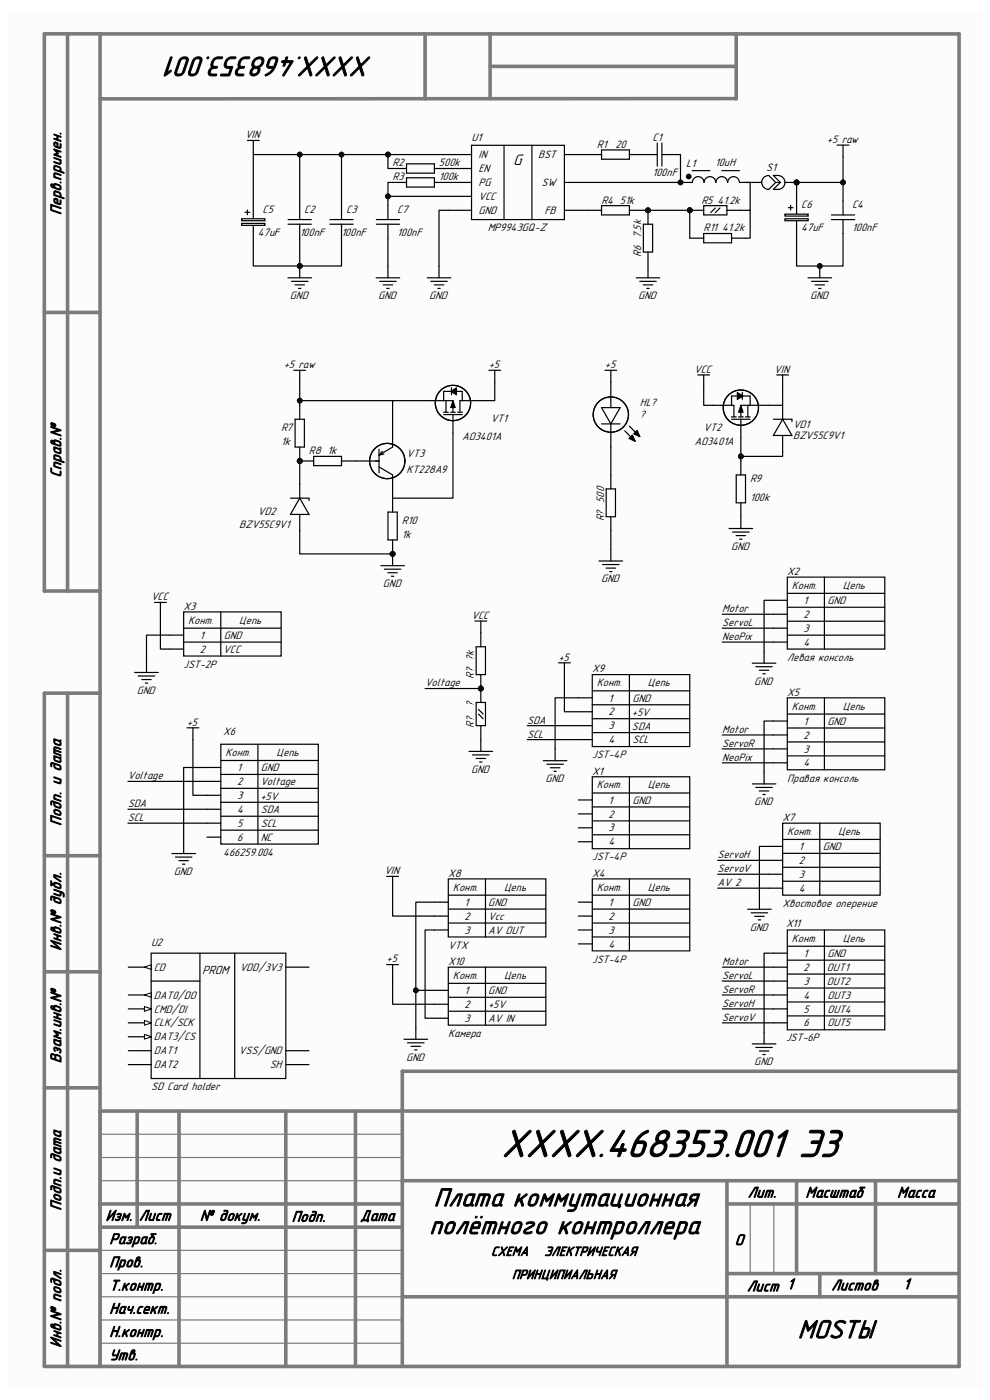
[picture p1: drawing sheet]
<svg xmlns="http://www.w3.org/2000/svg" width="210mm" height="297mm" viewBox="0 0 210 297" stroke-linecap="round" stroke-linejoin="round" font-family="sans-serif">
<path d="M1.5 2.3h206.9v292.5h-206.9z" fill-rule="evenodd" fill="#fcfcfc"/>
<g fill="none" stroke="#7b7b7b" stroke-width=".76">
<path d="M14.3 7.2v118.2M21.2 7.2v282.7M90.2 7.2v13.8M104 7.2v13.7M104 14.1h52.2M156.2 7.2v13.8M156.1 20.9l-134.9 .1M9.4 66.3h11.8M21.2 125.4h-11.8v-118.2h194.1v282.7h-194.1v-142.8h11.8M14.3 147.1v142.8M9.4 181.5h11.8M9.4 206.2h11.8"/>
<path d="M9.4 230.8h11.8M21.2 235.7h182.3M29.1 235.7v24.6M38 235.7v54.2M60.6 235.7v54.2M75.4 235.7v54.2M203.4 227.3h-118.1v62M21.2 255.4h64.1M85.3 250.5h118.2M154.2 250.5v39.4M154.2 255.4h49.3M169 250.5v19.7"/>
<path d="M185.7 250.5v19.7M9.4 265.3h11.8M21.2 260.3h64.1M85.3 275.1h118.2M154.2 270.2h49.3M173.9 270.2v4.9"/>
</g>
<path d="M21.2 250.5h64.1M21.2 240.6h64.1M21.2 245.6h64.1M159.2 255.4v14.8M164.2 255.4v14.8M21.2 270.2h64.1M21.2 275.1h64.1M21.2 265.3h64.1M21.2 285h64.1M21.2 280h64.1" fill="none" stroke="#7b7b7b" stroke-width=".25"/>
<g fill="none" stroke="#000" stroke-width=".25">
<path d="M95.1 35.8h4.9M95.1 32.8h4.9M95.1 38.7h4.9M100 30.8h19.7v15.8h-19.7zM106.9 30.8v15.8M112.8 30.8v15.8M119.7 32.8h7.9M119.7 38.7h5M127.6 31.8h5.9v2h-5.9zM133.5 32.8h5.9M139.4 30.3v5M140.4 32.8h3"/>
<path d="M140.4 30.3v5M95.1 44.6h4.9M95.1 41.7h4.9M119.7 44.6h7.9M127.6 43.6h5.9v2h-5.9zM133.5 44.6h3M166.5 46.4h4.9v.4h-4.9zM166.5 45.4h4.9v.4h-4.9zM167.2 44.1h1M167.7 43.6v1M169 41.7v3.7M169 46.8v3.7"/>
<path d="M176.4 45.6h4.9M176.4 46.6h4.9M178.8 42.7v2.9M178.8 46.6v2.9M32.8 127.8h2.5M34 127.8v2.5M28.6 142.7h5M29.3 143.4h3.5M30.1 144.2h2M30.8 144.9h.5M31.1 140.2v2.5"/>
</g>
<circle cx="137.5" cy="44.6" r=".5" fill="#0e0e0e"/>
<circle cx="137.5" cy="44.6" r=".5" fill="none" stroke="#0e0e0e" stroke-width=".21"/>
<path d="M137.5 44.6v3M137.5 53.5v2.9" fill="none" stroke="#000" stroke-width=".25"/>
<circle cx="137.5" cy="44.6" r=".5" fill="#0e0e0e"/>
<circle cx="137.5" cy="44.6" r=".5" fill="none" stroke="#0e0e0e" stroke-width=".21"/>
<path d="M135 58.9h5M135.7 59.7h3.5M136.5 47.6h1.9v5.9h-1.9zM137.5 56.4v2.5M171.4 58.9h5M172.2 59.7h3.5M173.9 56.4v2.5M136.5 60.4h2M137.2 61.2h.5M172.9 60.4h2M173.7 61.2h.5" fill="none" stroke="#000" stroke-width=".25"/>
<circle cx="173.9" cy="56.4" r=".5" fill="#0e0e0e"/>
<circle cx="173.9" cy="56.4" r=".5" fill="none" stroke="#0e0e0e" stroke-width=".21"/>
<g fill="none" stroke="#000" stroke-width=".25">
<path d="M83.3 35.7h2.9M83.3 38.7h2.9M86.2 34.8h5.9v1.9h-5.9zM86.2 37.7h5.9v2h-5.9zM92.1 35.8h3M92.1 38.7h3M177.6 30.8h2.5M178.8 30.8v2.5M51.3 47.4h4.9v.4h-4.9zM51.3 46.4h4.9v.4h-4.9zM52 45h1M52.5 44.6v1"/>
<path d="M53.7 42.6v3.7M53.7 47.8v3.7M61.1 58.9h5M61.1 46.6h4.9M61.1 47.6h4.9M61.8 59.7h3.5M63.6 43.6v3M63.6 47.6v2.9M63.6 56.4v2.5M70 46.6h4.9M70 47.6h4.9M72.4 43.6v3"/>
<path d="M72.4 47.6v2.9M79.8 58.9h5M79.8 46.6h5M79.8 47.6h5M80.5 59.7h3.6M82.3 43.6v3M82.3 47.6v2.9M82.3 56.4v2.5M90.6 58.9h5M91.4 59.7h3.5M93.1 56.4v2.5M62.6 60.4h2"/>
<path d="M63.3 61.2h.5M81.3 60.4h2M82 61.2h.5M92.1 60.4h2M92.9 61.2h.5"/>
</g>
<circle cx="63.6" cy="56.4" r=".5" fill="#0e0e0e"/>
<circle cx="63.6" cy="56.4" r=".5" fill="none" stroke="#0e0e0e" stroke-width=".21"/>
<g fill="none" stroke="#000" stroke-width=".25">
<path d="M52.5 29.8h2.5M53.7 29.8v2.5M148 79.5h2.5M149.3 79.5v2.5M164.8 79.5h2.5M166 79.5v2.5M157.2 97.8v3M154.7 112.1h5M155.4 112.9h3.5M156.2 113.6h2M156.2 100.8h1.9v5.9h-1.9zM156.9 114.4h.5"/>
<path d="M157.2 106.7v5.4"/>
</g>
<circle cx="169" cy="38.7" r=".5" fill="#0e0e0e"/>
<circle cx="169" cy="38.7" r=".5" fill="none" stroke="#0e0e0e" stroke-width=".21"/>
<path d="M159.1 38.7h2.5M163.1 37.2a1.48 1.48 0 0 0-1.5 1.5 1.48 1.48 0 0 0 1.4 1.5M163.1 37.2l1.4 1.5M164.5 38.7l-1.4 1.5M164.5 38.7h1M165 37.2h-.9l1.4 1.5M165.1 37.2a1.48 1.48 0 0 1 1.4 1.5 1.48 1.48 0 0 1-1.4 1.5M165.5 38.7l-1.4 1.5h.9M166.5 38.7h2.5" fill="none" stroke="#000" stroke-width=".25"/>
<circle cx="169" cy="38.7" r=".5" fill="#0e0e0e"/>
<circle cx="169" cy="38.7" r=".5" fill="none" stroke="#0e0e0e" stroke-width=".21"/>
<g fill="none" stroke="#000" stroke-width=".25">
<path d="M144.4 38.7h2.5a1.23 1.23 0 0 1 1.2-1.2 1.23 1.23 0 0 1 1.2 1.2M146.9 36.2h3.7M149.4 38.7a1.23 1.23 0 0 1 1.2-1.2 1.23 1.23 0 0 1 1.2 1.2M151.9 38.7a1.23 1.23 0 0 1 1.2-1.2 1.23 1.23 0 0 1 1.2 1.2M153.1 36.2h3.8M156.8 38.6a1.23 1.23 0 0 0-1.2-1.1 1.23 1.23 0 0 0-1.2 1.2M156.9 38.7h2.2M75.4 97.8h5M80.4 99.1l2.9 1.7v4.9M80.4 95.3v5M81.1 95.8l-.7 .8M81.4 96.3l-1 .3"/>
<path d="M83.3 89.9v4.9l-2.9 1.8M151.3 86h4.4v2.4M155.2 88.4h1M155.2 88.9h3.9M155.2 86v-2h3.9v2M156.7 88.4h1M157.2 88.9v4M157.5 83.2v1.5M158.1 88.4h1M158.6 86v2.4M163.1 86h-5.9v2.4M164.1 88.9h3.9v.5"/>
<path d="M166 86v2.9M166 92.4v3.4M166 88.9l2 3.5h-3.9zM61.6 105.7h4v.5M63.6 102.7v3M63.6 109.1v3.5M63.6 105.7l2 3.4h-4zM36 134.7h3M36 137.7h3M39 129.8h20.6v9.4h-20.6zM39 133.3h20.6M39 136.2h20.6"/>
<path d="M46.8 129.8v9.4"/>
<circle cx="82.2" cy="97.8" r="3.7"/>
<circle cx="157.2" cy="86.5" r="3.7"/>
</g>
<g fill="#000">
<path d="M157.2 86l.5 1.5h-1zM156.4 83.3l1.3 .7-1.3 .8z"/>
<circle cx="146.1" cy="37.5" r=".5"/>
</g>
<g fill="none" stroke="#000" stroke-width=".21">
<path d="M156.4 83.3l1.3 .7-1.3 .8zM157.2 86l.5 1.5h-1z"/>
<circle cx="146.1" cy="37.5" r=".5"/>
</g>
<circle cx="63.6" cy="97.8" r=".5" fill="#0e0e0e"/>
<circle cx="63.6" cy="97.8" r=".5" fill="none" stroke="#0e0e0e" stroke-width=".21"/>
<path d="M63.6 94.8v3" fill="none" stroke="#000" stroke-width=".25"/>
<circle cx="63.6" cy="97.8" r=".5" fill="#0e0e0e"/>
<circle cx="63.6" cy="97.8" r=".5" fill="none" stroke="#0e0e0e" stroke-width=".21"/>
<path d="M62.6 88.9h2v5.9h-2zM63.6 86v2.9" fill="none" stroke="#000" stroke-width=".25"/>
<circle cx="83.3" cy="117.5" r=".5" fill="#0e0e0e"/>
<circle cx="83.3" cy="117.5" r=".5" fill="none" stroke="#0e0e0e" stroke-width=".21"/>
<path d="M83.3 114.5v3" fill="none" stroke="#000" stroke-width=".25"/>
<circle cx="83.3" cy="117.5" r=".5" fill="#0e0e0e"/>
<circle cx="83.3" cy="117.5" r=".5" fill="none" stroke="#0e0e0e" stroke-width=".21"/>
<path d="M82.3 108.6h2v5.9h-2zM83.3 105.7v2.9" fill="none" stroke="#000" stroke-width=".25"/>
<circle cx="63.6" cy="97.8" r=".5" fill="#0e0e0e"/>
<circle cx="63.6" cy="97.8" r=".5" fill="none" stroke="#0e0e0e" stroke-width=".21"/>
<path d="M63.6 97.8h2.9" fill="none" stroke="#000" stroke-width=".25"/>
<circle cx="63.6" cy="97.8" r=".5" fill="#0e0e0e"/>
<circle cx="63.6" cy="97.8" r=".5" fill="none" stroke="#0e0e0e" stroke-width=".21"/>
<path d="M66.5 96.8h5.9v2h-5.9zM72.4 97.8h3M83.3 117.5v2.5M80.8 120h5M81.5 120.8h3.5M82.3 121.5h2M83 122.3h.5" fill="none" stroke="#000" stroke-width=".25"/>
<circle cx="83.3" cy="117.5" r=".5" fill="#0e0e0e"/>
<circle cx="83.3" cy="117.5" r=".5" fill="none" stroke="#0e0e0e" stroke-width=".21"/>
<g fill="none" stroke="#000" stroke-width=".25">
<path d="M62.3 78.6h2.5M63.6 78.6v2.5M103.7 78.6h2.5M105 78.6v2.5M122.7 169.7h2.9M122.7 172.7h2.9M122.7 175.6h2.9M122.7 178.6h2.9M125.6 168.2h20.7M125.6 171.2h20.7M125.6 164.8h20.7v15.3h-20.7zM125.6 174.1h20.7"/>
<path d="M125.6 177.1h20.7M133.5 164.8v15.3M163.1 179.6h2.9M166 174.6h20.7v15.3h-20.7zM166 178.1h20.7M173.9 174.6v15.3M92.1 191.4h3M92.1 194.3h3M92.1 197.3h3M95.1 186.5h20.7v12.3h-20.7zM95.1 189.9h20.7M95.1 192.9h20.7"/>
<path d="M95.1 195.8h20.7M103 186.5v12.3M122.7 191.4h2.9M122.7 194.3h2.9M122.7 197.3h2.9M125.6 186.5h20.7v15.2h-20.7zM125.6 189.9h20.7M125.6 192.9h20.7M125.6 195.8h20.7M125.6 198.8h20.7M133.5 186.5v15.2M163.1 182.5h2.9"/>
<path d="M163.1 185.5h2.9M163.1 188.4h2.9M166 181h20.7M166 184h20.7M166 187h20.7M27.2 211.1h4.9M92.1 210.1h3M92.1 213.1h3M92.1 216h3M95.1 205.2h20.7v12.3h-20.7zM95.1 208.6h20.7M95.1 211.6h20.7"/>
<path d="M95.1 214.5h20.7M103 205.2v12.3M122.7 200.2h2.9"/>
</g>
<path d="M30.6 211.1l1.5-.5v1z" fill="#fbfbfb"/>
<path d="M30.6 211.1l1.5-.5v1z" fill="none" stroke="#000" stroke-width=".21"/>
<path d="M27.2 217h4.9M60.6 222.9h5" fill="none" stroke="#000" stroke-width=".25"/>
<path d="M30.6 216.5l1.5 .5-1.5 .5z" fill="#fbfbfb"/>
<path d="M30.6 216.5l1.5 .5-1.5 .5z" fill="none" stroke="#000" stroke-width=".21"/>
<path d="M27.2 214h4.9M60.6 205.2h5" fill="none" stroke="#000" stroke-width=".25"/>
<path d="M30.6 213.5l1.5 .5-1.5 .5z" fill="#fbfbfb"/>
<path d="M30.6 213.5l1.5 .5-1.5 .5z" fill="none" stroke="#000" stroke-width=".21"/>
<path d="M27.2 220h4.9" fill="none" stroke="#000" stroke-width=".25"/>
<path d="M30.6 219.5l1.5 .5-1.5 .5z" fill="#fbfbfb"/>
<path d="M30.6 219.5l1.5 .5-1.5 .5z" fill="none" stroke="#000" stroke-width=".21"/>
<path d="M27.2 205.2h4.9M27.2 225.9h4.9M27.2 222.9h4.9M60.6 225.9h5" fill="none" stroke="#000" stroke-width=".25"/>
<path d="M30.6 205.2l1.5-.5v1z" fill="#fbfbfb"/>
<path d="M30.6 205.2l1.5-.5v1z" fill="none" stroke="#000" stroke-width=".21"/>
<g fill="none" stroke="#000" stroke-width=".25">
<path d="M164.1 127.4h2.9M164.1 130.3h2.9M164.1 133.3h2.9M164.1 136.2h2.9M167 122.4h20.7v15.3h-20.7zM167 125.9h20.7M167 128.8h20.7M167 131.8h20.7M167 134.7h20.7M174.9 122.4v15.3M46.8 157.9h20.7v21.2h-20.7zM54.7 157.9v21.2"/>
<path d="M122.7 148h2.9M122.7 151h2.9M122.7 154h2.9M122.7 156.9h2.9M125.6 143.1h20.7v15.3h-20.7zM125.6 146.6h20.7M125.6 149.5h20.7M125.6 152.5h20.7M125.6 155.4h20.7M133.5 143.1v15.3M164.1 153h2.9M164.1 155.9h2.9"/>
<path d="M164.1 158.9h2.9M167 148h20.7v15.3h-20.7zM167 151.5h20.7M167 154.4h20.7M167 157.4h20.7M174.9 148v15.3M43.9 162.8h2.9M43.9 165.8h2.9M43.9 168.7h2.9M43.9 171.7h2.9M43.9 174.6h2.9M43.9 177.6h2.9"/>
<path d="M46.8 161.3h20.7M46.8 164.3h20.7M46.8 167.2h20.7M46.8 170.2h20.7M46.8 173.2h20.7M46.8 176.1h20.7M164.1 161.8h2.9M167 160.4h20.7M167 197.3h20.7v21.2h-20.7zM174.9 197.3v21.2M32.1 202.2h28.5v26.6h-28.5zM32.1 208.1h10.3"/>
<path d="M42.4 202.2v26.6M49.8 202.2v26.6M164.1 208.1h2.9M164.1 202.2h2.9M164.1 205.2h2.9M164.1 211.1h2.9M164.1 214h2.9M164.1 217h2.9M167 200.7h20.7M167 203.7h20.7M167 206.7h20.7M167 209.6h20.7"/>
<path d="M167 212.6h20.7M167 215.5h20.7"/>
</g>
<circle cx="146.3" cy="44.6" r=".5" fill="#0e0e0e"/>
<circle cx="146.3" cy="44.6" r=".5" fill="none" stroke="#0e0e0e" stroke-width=".21"/>
<path d="M146.3 44.6h3M149.3 43.6h4.9v2h-4.9zM154.2 44.6h3" fill="none" stroke="#000" stroke-width=".25"/>
<circle cx="146.3" cy="44.6" r=".5" fill="#0e0e0e"/>
<circle cx="146.3" cy="44.6" r=".5" fill="none" stroke="#0e0e0e" stroke-width=".21"/>
<g fill="none" stroke="#000" stroke-width=".25">
<path d="M146.3 50.5h3M149.3 49.5h5.9v2h-5.9zM151.7 44.1l-.9 1M152.7 44.1l-1 1M155.2 50.5h2.9M128.3 78.6h2.5M129.6 78.6v7.9M90.2 85h5.9v2.5M94.1 88h4M94.1 87.5h1M94.1 85v-2h4v2M94.6 85v2.5"/>
<path d="M95.6 87.5h1M95.8 82.2v1.5M96.1 88v3.9M97.1 87.5h1M102 85h-4.4v2.5M127.6 86.5h4l-2 3.4zM127.6 89.9h4M129.6 89.9v4.9M132.5 91.4l2 2M133.5 90.4l2 2M134.1 92.3l.7 1.3-1.4-.6zM134.4 92l.7-.7 .7 1.4z"/>
<path d="M127.1 119h5M127.8 119.8h3.5M128.6 103.7h2v5.9h-2zM129.6 100.8v2.9M129.6 109.6v3M129.6 116.5v2.5M128.6 120.5h2M129.3 121.3h.5M162.1 138.2v2.5M39.7 154.4h2.5M40.9 154.4v2.5M159.6 140.7h5"/>
<path d="M160.3 141.4h3.5M161.1 142.2h2M161.8 142.9h.5M39 178.6v2.5M159.6 166.3h5M160.3 167.1h3.5M161.1 167.8h2M161.8 168.6h.5M162.1 163.8v2.5M36.5 181.1h5M37.2 181.8h3.5M38 182.6h2"/>
<path d="M38.7 183.3h.5M82 185.9h2.5M83.3 185.9v2.5M158.6 192.9h5M159.4 193.7h3.5M160.1 194.4h2M160.9 195.2h.5M161.1 190.4v2.5M82 204.6h2.5M83.3 204.6v2.5M88.2 218v2.5M162.1 219v2.5"/>
<path d="M85.7 220.5h5M86.5 221.2h3.5M87.2 222h2M88 222.7h.5M159.6 221.5h5M160.3 222.2h3.5M161.1 223h2M161.8 223.7h.5"/>
<circle cx="96.1" cy="85.5" r="3.7"/>
<circle cx="129.6" cy="88" r="3.7"/>
</g>
<path d="M95.6 83l1.2-.7v1.5zM96.1 85l.5 1.5h-1zM134.1 92.3l.7 1.3-1.4-.6zM134.4 92l.7-.7 .7 1.4z" fill="#000"/>
<path d="M95.6 83l1.2-.7v1.5zM96.1 85l.5 1.5h-1z" fill="none" stroke="#000" stroke-width=".21"/>
<circle cx="102" cy="146.1" r=".5" fill="#0e0e0e"/>
<circle cx="102" cy="146.1" r=".5" fill="none" stroke="#0e0e0e" stroke-width=".21"/>
<path d="M101 149h2v5h-2zM102 146.1v2.9" fill="none" stroke="#000" stroke-width=".25"/>
<circle cx="102" cy="146.1" r=".5" fill="#0e0e0e"/>
<circle cx="102" cy="146.1" r=".5" fill="none" stroke="#0e0e0e" stroke-width=".21"/>
<g fill="none" stroke="#000" stroke-width=".25">
<path d="M100.7 131.8h2.6M102 131.8v2.4M99.5 159.4h5M101.5 151.5l1 1M101.5 150.5l1 1M102 154v5.4M117.8 158.9v2.5M118.5 140.6h2.5M119.7 140.6v2.5M100.3 160.2h3.4M101 160.9h2M101.7 161.7h.6"/>
<path d="M115.3 161.4h5M116 162.1h3.5M116.8 162.9h2M117.5 163.6h.5"/>
</g>
<circle cx="102" cy="146.1" r=".5" fill="#0e0e0e"/>
<circle cx="102" cy="146.1" r=".5" fill="none" stroke="#0e0e0e" stroke-width=".21"/>
<path d="M102 143.1v3" fill="none" stroke="#000" stroke-width=".25"/>
<circle cx="102" cy="146.1" r=".5" fill="#0e0e0e"/>
<circle cx="102" cy="146.1" r=".5" fill="none" stroke="#0e0e0e" stroke-width=".21"/>
<path d="M143.4 32.8h1v5.9M101 137.2h2v5.9h-2zM102 134.2v3" fill="none" stroke="#000" stroke-width=".25"/>
<circle cx="144.4" cy="38.7" r=".5" fill="#0e0e0e"/>
<circle cx="144.4" cy="38.7" r=".5" fill="none" stroke="#0e0e0e" stroke-width=".21"/>
<path d="M82.3 41.7v1.9M95.1 44.6h-2v11.8" fill="none" stroke="#000" stroke-width=".25"/>
<circle cx="82.3" cy="41.7" r=".5" fill="#0e0e0e"/>
<circle cx="82.3" cy="41.7" r=".5" fill="none" stroke="#0e0e0e" stroke-width=".21"/>
<path d="M83.3 38.7h-1v3h12.8M82.3 50.5v5.9" fill="none" stroke="#000" stroke-width=".25"/>
<circle cx="82.3" cy="41.7" r=".5" fill="#0e0e0e"/>
<circle cx="82.3" cy="41.7" r=".5" fill="none" stroke="#0e0e0e" stroke-width=".21"/>
<path d="M72.4 50.5v5.9h-8.8" fill="none" stroke="#000" stroke-width=".25"/>
<circle cx="63.6" cy="56.4" r=".5" fill="#0e0e0e"/>
<circle cx="63.6" cy="56.4" r=".5" fill="none" stroke="#0e0e0e" stroke-width=".21"/>
<path d="M82.3 32.8v2.9h1" fill="none" stroke="#000" stroke-width=".25"/>
<circle cx="82.3" cy="32.8" r=".5" fill="#0e0e0e"/>
<circle cx="82.3" cy="32.8" r=".5" fill="none" stroke="#0e0e0e" stroke-width=".21"/>
<path d="M178.8 49.5v6.9h-9.8v-5.9" fill="none" stroke="#000" stroke-width=".25"/>
<circle cx="173.9" cy="56.4" r=".5" fill="#0e0e0e"/>
<circle cx="173.9" cy="56.4" r=".5" fill="none" stroke="#0e0e0e" stroke-width=".21"/>
<path d="M157.2 92.9v3.9" fill="none" stroke="#000" stroke-width=".25"/>
<circle cx="157.2" cy="96.8" r=".5" fill="#0e0e0e"/>
<circle cx="157.2" cy="96.8" r=".5" fill="none" stroke="#0e0e0e" stroke-width=".21"/>
<path d="M166 82v4h-2.9M166 95.8v1h-8.8" fill="none" stroke="#000" stroke-width=".25"/>
<circle cx="157.2" cy="96.8" r=".5" fill="#0e0e0e"/>
<circle cx="157.2" cy="96.8" r=".5" fill="none" stroke="#0e0e0e" stroke-width=".21"/>
<path d="M158.1 38.7h1v5.9h-1.9M149.3 82v4h2M157.2 96.8v1M34 130.3v7.4h2" fill="none" stroke="#000" stroke-width=".25"/>
<circle cx="157.2" cy="96.8" r=".5" fill="#0e0e0e"/>
<circle cx="157.2" cy="96.8" r=".5" fill="none" stroke="#0e0e0e" stroke-width=".21"/>
<path d="M63.6 97.8v4.9M90.2 85h-6.9v4.9M96.1 91.9v13.8h-12.8" fill="none" stroke="#000" stroke-width=".25"/>
<circle cx="63.6" cy="97.8" r=".5" fill="#0e0e0e"/>
<circle cx="63.6" cy="97.8" r=".5" fill="none" stroke="#0e0e0e" stroke-width=".21"/>
<path d="M63.6 112.6v4.9h19.7" fill="none" stroke="#000" stroke-width=".25"/>
<circle cx="83.3" cy="117.5" r=".5" fill="#0e0e0e"/>
<circle cx="83.3" cy="117.5" r=".5" fill="none" stroke="#0e0e0e" stroke-width=".21"/>
<path d="M83.3 85h-19.7v1M105 81.1v3.9h-3" fill="none" stroke="#000" stroke-width=".25"/>
<circle cx="63.6" cy="85" r=".5" fill="#0e0e0e"/>
<circle cx="63.6" cy="85" r=".5" fill="none" stroke="#0e0e0e" stroke-width=".21"/>
<path d="M63.6 81.1v3.9" fill="none" stroke="#000" stroke-width=".25"/>
<circle cx="63.6" cy="85" r=".5" fill="#0e0e0e"/>
<circle cx="63.6" cy="85" r=".5" fill="none" stroke="#0e0e0e" stroke-width=".21"/>
<path d="M146.3 44.6v5.9M36 134.7h-4.9v5.5" fill="none" stroke="#000" stroke-width=".25"/>
<circle cx="146.3" cy="44.6" r=".5" fill="#0e0e0e"/>
<circle cx="146.3" cy="44.6" r=".5" fill="none" stroke="#0e0e0e" stroke-width=".21"/>
<path d="M124.7 32.8h.1M124.7 38.7h19.7M124.7 44.6h.1M159.1 44.6v5.9h-1" fill="none" stroke="#000" stroke-width=".25"/>
<circle cx="144.4" cy="38.7" r=".5" fill="#0e0e0e"/>
<circle cx="144.4" cy="38.7" r=".5" fill="none" stroke="#0e0e0e" stroke-width=".21"/>
<path d="M82.3 32.8h12.8" fill="none" stroke="#000" stroke-width=".25"/>
<circle cx="82.3" cy="32.8" r=".5" fill="#0e0e0e"/>
<circle cx="82.3" cy="32.8" r=".5" fill="none" stroke="#0e0e0e" stroke-width=".21"/>
<path d="M53.7 51.5v4.9h9.9" fill="none" stroke="#000" stroke-width=".25"/>
<circle cx="63.6" cy="56.4" r=".5" fill="#0e0e0e"/>
<circle cx="63.6" cy="56.4" r=".5" fill="none" stroke="#0e0e0e" stroke-width=".21"/>
<path d="M63.6 50.5v5.9" fill="none" stroke="#000" stroke-width=".25"/>
<circle cx="63.6" cy="56.4" r=".5" fill="#0e0e0e"/>
<circle cx="63.6" cy="56.4" r=".5" fill="none" stroke="#0e0e0e" stroke-width=".21"/>
<path d="M169 38.7h9.8" fill="none" stroke="#000" stroke-width=".25"/>
<circle cx="169" cy="38.7" r=".5" fill="#0e0e0e"/>
<circle cx="169" cy="38.7" r=".5" fill="none" stroke="#0e0e0e" stroke-width=".21"/>
<circle cx="178.8" cy="38.7" r=".5" fill="#0e0e0e"/>
<circle cx="178.8" cy="38.7" r=".5" fill="none" stroke="#0e0e0e" stroke-width=".21"/>
<path d="M169 38.7v3" fill="none" stroke="#000" stroke-width=".25"/>
<circle cx="169" cy="38.7" r=".5" fill="#0e0e0e"/>
<circle cx="169" cy="38.7" r=".5" fill="none" stroke="#0e0e0e" stroke-width=".21"/>
<path d="M178.8 33.3v9.4" fill="none" stroke="#000" stroke-width=".25"/>
<circle cx="178.8" cy="38.7" r=".5" fill="#0e0e0e"/>
<circle cx="178.8" cy="38.7" r=".5" fill="none" stroke="#0e0e0e" stroke-width=".21"/>
<path d="M136.5 44.6h9.8" fill="none" stroke="#000" stroke-width=".25"/>
<circle cx="137.5" cy="44.6" r=".5" fill="#0e0e0e"/>
<circle cx="137.5" cy="44.6" r=".5" fill="none" stroke="#0e0e0e" stroke-width=".21"/>
<circle cx="146.3" cy="44.6" r=".5" fill="#0e0e0e"/>
<circle cx="146.3" cy="44.6" r=".5" fill="none" stroke="#0e0e0e" stroke-width=".21"/>
<path d="M72.4 32.8v10.8" fill="none" stroke="#000" stroke-width=".25"/>
<circle cx="72.4" cy="32.8" r=".5" fill="#0e0e0e"/>
<circle cx="72.4" cy="32.8" r=".5" fill="none" stroke="#0e0e0e" stroke-width=".21"/>
<path d="M63.6 32.8v10.8" fill="none" stroke="#000" stroke-width=".25"/>
<circle cx="63.6" cy="32.8" r=".5" fill="#0e0e0e"/>
<circle cx="63.6" cy="32.8" r=".5" fill="none" stroke="#0e0e0e" stroke-width=".21"/>
<path d="M53.7 32.3v.5h28.6M53.7 32.8v9.8" fill="none" stroke="#000" stroke-width=".25"/>
<circle cx="63.6" cy="32.8" r=".5" fill="#0e0e0e"/>
<circle cx="63.6" cy="32.8" r=".5" fill="none" stroke="#0e0e0e" stroke-width=".21"/>
<circle cx="72.4" cy="32.8" r=".5" fill="#0e0e0e"/>
<circle cx="72.4" cy="32.8" r=".5" fill="none" stroke="#0e0e0e" stroke-width=".21"/>
<circle cx="82.3" cy="32.8" r=".5" fill="#0e0e0e"/>
<circle cx="82.3" cy="32.8" r=".5" fill="none" stroke="#0e0e0e" stroke-width=".21"/>
<path d="M92.1 191.4h-3.9v18.7h3.9" fill="none" stroke="#000" stroke-width=".25"/>
<circle cx="88.2" cy="210.1" r=".5" fill="#0e0e0e"/>
<circle cx="88.2" cy="210.1" r=".5" fill="none" stroke="#0e0e0e" stroke-width=".21"/>
<path d="M92.1 197.3h-1.9v18.7h1.9M88.2 210.1v7.9" fill="none" stroke="#000" stroke-width=".25"/>
<circle cx="88.2" cy="210.1" r=".5" fill="#0e0e0e"/>
<circle cx="88.2" cy="210.1" r=".5" fill="none" stroke="#0e0e0e" stroke-width=".21"/>
<g fill="none" stroke="#000" stroke-width=".25">
<path d="M129.6 94.8v6M129.6 112.6v3.9M153.2 136.2h10.9M153.2 133.3h10.9M153.2 130.3h10.9M164.1 127.4h-2v10.8M40.9 156.9v11.8h3M90.2 146.1h11.8M153.2 158.9h10.9M153.2 155.9h10.9M164.1 153h-2v10.8M27.1 165.8h16.8"/>
<path d="M27.1 171.7h16.8M27.1 174.6h16.8M43.9 162.8h-4.9v15.8M153.2 161.8h10.9M163.1 179.6h-2v10.8M83.3 188.4v5.9h8.8M152.2 188.4h10.9M152.2 185.5h10.9M152.2 182.5h10.9M83.3 207.1v6h8.8M153.2 217h10.9M153.2 214h10.9"/>
<path d="M153.2 211.1h10.9M153.2 208.1h10.9M153.2 205.2h10.9M164.1 202.2h-2v16.8"/>
</g>
<circle cx="102" cy="146.1" r=".5" fill="#0e0e0e"/>
<circle cx="102" cy="146.1" r=".5" fill="none" stroke="#0e0e0e" stroke-width=".21"/>
<path d="M111.8 154h10.9M111.8 156.9h10.9M119.7 143.1v7.9h3M122.7 148h-4.9v10.9" fill="none" stroke="#000" stroke-width=".25"/>
<text font-size="8.7" x="106.3" y="245.4">XXXX.468353.001 Э3</text>
<text font-size="6.3" x="78.9" y="12.1" transform="rotate(-180 78.9 12.1)">XXXX.468353.001</text>
<g font-size="5.8">
<text x="92" y="255.9">Плата коммутационная</text>
<text x="91.1" y="261.8">полётного контроллера</text>
<text x="169.2" y="283.9">MOSTЫ</text>
</g>
<g font-size="3.4">
<text x="108.9" y="35.1">G</text>
<text x="13" y="45.6" transform="rotate(-90 13 45.6)">Перв.примен.</text>
<text x="13" y="101.3" transform="rotate(-90 13 101.3)">Справ.№</text>
<text x="13" y="175.2" transform="rotate(-90 13 175.2)">Подп. и дата</text>
<text x="13" y="201.7" transform="rotate(-90 13 201.7)">Инв.№ дубл.</text>
<text x="13" y="225.6" transform="rotate(-90 13 225.6)">Взам.инв.№</text>
<text x="13" y="256.8" transform="rotate(-90 13 256.8)">Подп.и дата</text>
<text x="158.6" y="254">Лит.</text>
<text x="170.9" y="254">Масштаб</text>
<text x="190.3" y="254">Масса</text>
<text x="22.4" y="259">Изм.</text>
<text x="23.2" y="263.9">Разраб.</text>
<text x="29.5" y="259">Лист</text>
<text x="42.4" y="259">№ докум.</text>
<text x="61.9" y="259.2">Подп.</text>
<text x="76.4" y="259">Дата</text>
<text x="23.2" y="268.8">Пров.</text>
<text x="155.9" y="264.1">О</text>
<text x="23.2" y="273.8">Т.контр.</text>
<text x="158.5" y="273.9">Лист 1</text>
<text x="176.4" y="273.7">Листов</text>
<text x="191.6" y="273.5">1</text>
<text x="23.2" y="278.7">Нач.сект.</text>
<text x="13" y="285.9" transform="rotate(-90 13 285.9)">Инв.№ подл.</text>
<text x="23.2" y="283.6">Н.контр.</text>
<text x="23.2" y="288.5">Утв.</text>
</g>
<g font-size="2.9">
<text x="104.2" y="266.4">СХЕМА</text>
<text x="115.5" y="266.4">ЭЛЕКТРИЧЕСКАЯ</text>
<text x="108.6" y="271.3">ПРИНЦИПИАЛЬНАЯ</text>
</g>
<text font-size="2.6" x="42.9" y="206.6">PROM</text>
<g font-size="2.4">
<text x="52" y="29.3">VIN</text>
<text x="100" y="29.9">U1</text>
<text x="138.4" y="29.9">C1</text>
<text x="83.3" y="35.3">R2</text>
<text x="93.1" y="35.3">500k</text>
<text x="101.5" y="33.6">IN</text>
<text x="114.1" y="33.6">BST</text>
<text x="126.6" y="31.3">R1</text>
<text x="130.6" y="31.3">20</text>
<text x="145.6" y="35.5">L1</text>
<text x="151.7" y="35.3">10uH</text>
<text x="175.4" y="30.3">+5 raw</text>
<text x="83.3" y="38.2">R3</text>
<text x="93.1" y="38.2">100k</text>
<text x="101.5" y="36.5">EN</text>
<text x="101.5" y="39.5">PG</text>
<text x="114.9" y="39.5">SW</text>
<text x="138.4" y="37.3">100nF</text>
<text x="162.6" y="36.3">S1</text>
<text x="55.7" y="45.1">C5</text>
<text x="64.6" y="45.1">C2</text>
<text x="73.4" y="45.1">C3</text>
<text x="84.3" y="45.1">C7</text>
<text x="101.5" y="42.5">VCC</text>
<text x="101.5" y="45.4">GND</text>
<text x="115.5" y="45.4">FB</text>
<text x="127.6" y="43.2">R4 51k</text>
<text x="148.8" y="43.2">R5 41.2k</text>
<text x="170" y="44.2">C6</text>
<text x="180.8" y="44.2">C4</text>
<text x="54.7" y="50.1">47uF</text>
<text x="63.6" y="50.1">100nF</text>
<text x="72.4" y="50.1">100nF</text>
<text x="84.3" y="50.1">100nF</text>
<text x="103.5" y="49.1">MP9943GQ-Z</text>
<text x="149.3" y="49.1">R11 41.2k</text>
<text x="170" y="49.1">47uF</text>
<text x="180.8" y="49.1">100nF</text>
<text x="136" y="54.4" transform="rotate(-90 136 54.4)">R6 7.5k</text>
<text x="61.5" y="63.5">GND</text>
<text x="80.2" y="63.5">GND</text>
<text x="91.1" y="63.5">GND</text>
<text x="135.4" y="63.5">GND</text>
<text x="171.8" y="63.5">GND</text>
<text x="60.2" y="78.1">+5 raw</text>
<text x="103.7" y="78.1">+5</text>
<text x="128.3" y="78.1">+5</text>
<text x="147.3" y="79.1">VCC</text>
<text x="164.3" y="79.1">VIN</text>
<text x="104.1" y="89.5">VT1</text>
<text x="135.7" y="86.2">HL?</text>
<text x="135.7" y="88.8">?</text>
<text x="59.6" y="91.4">R7</text>
<text x="59.6" y="94.4">1k</text>
<text x="98" y="93.4">AO3401A</text>
<text x="147.3" y="94.4">AO3401A</text>
<text x="149.3" y="91.4">VT2</text>
<text x="168.2" y="90.7">VD1</text>
<text x="168.2" y="93.2">BZV55C9V1</text>
<text x="65.5" y="96.4">R8 1k</text>
<text x="86.2" y="96.9">VT3</text>
<text x="86.2" y="100.3">КТ228А9</text>
<text x="159.1" y="102.3">R9</text>
<text x="159.1" y="106.2">100k</text>
<text x="50.8" y="112.1">BZV55C9V1</text>
<text x="54.7" y="109.2">VD2</text>
<text x="85.3" y="111.1">R10</text>
<text x="128.1" y="110.6" transform="rotate(-90 128.1 110.6)">R? 500</text>
<text x="85.3" y="114.1">1k</text>
<text x="155.1" y="116.7">GND</text>
<text x="81.2" y="124.5">GND</text>
<text x="127.5" y="123.6">GND</text>
<text x="167" y="122">X2</text>
<text x="168" y="124.9">Конт.</text>
<text x="178.8" y="124.9">Цепь</text>
<text x="32" y="127.3">VCC</text>
<text x="38.9" y="129.4">X3</text>
<text x="100" y="131.3">VCC</text>
<text x="153.2" y="129.8">Motor</text>
<text x="170.5" y="128.1">1</text>
<text x="170.5" y="131.1">2</text>
<text x="175.5" y="128.1">GND</text>
<text x="39.9" y="132.3">Конт.</text>
<text x="42.4" y="135.6">1</text>
<text x="47.5" y="135.6">GND</text>
<text x="50.7" y="132.3">Цепь</text>
<text x="153.2" y="135.8">NeoPix</text>
<text x="153.2" y="132.8">ServoL</text>
<text x="170.5" y="134.1">3</text>
<text x="170.5" y="137">4</text>
<text x="38.9" y="141.6">JST-2P</text>
<text x="42.4" y="138.5">2</text>
<text x="47.4" y="138.5">VCC</text>
<text x="118.4" y="140.2">+5</text>
<text x="125.6" y="142.7">X9</text>
<text x="167" y="140.2">Левая консоль</text>
<text x="29" y="147.2">GND</text>
<text x="90.2" y="145.6">Voltage</text>
<text x="100.5" y="144.1" transform="rotate(-90 100.5 144.1)">R? ?k</text>
<text x="126.6" y="145.6">Конт.</text>
<text x="129.1" y="148.8">1</text>
<text x="134.2" y="148.8">GND</text>
<text x="137.4" y="145.6">Цепь</text>
<text x="160" y="145.2">GND</text>
<text x="167" y="147.6">X5</text>
<text x="39.6" y="153.9">+5</text>
<text x="47.3" y="156">X6</text>
<text x="100.5" y="154.4" transform="rotate(-90 100.5 154.4)">R?</text>
<text x="100.5" y="150" transform="rotate(-90 100.5 150)">?</text>
<text x="111.8" y="153.5">SDA</text>
<text x="129.1" y="151.8">2</text>
<text x="129.1" y="154.7">3</text>
<text x="134.1" y="151.8">+5V</text>
<text x="134.1" y="154.8">SDA</text>
<text x="153.2" y="155.4">Motor</text>
<text x="168" y="150.5">Конт.</text>
<text x="170.5" y="153.8">1</text>
<text x="175.5" y="153.8">GND</text>
<text x="178.8" y="150.5">Цепь</text>
<text x="47.8" y="160.4">Конт.</text>
<text x="58.7" y="160.4">Цепь</text>
<text x="111.8" y="156.5">SCL</text>
<text x="125.6" y="160.9">JST-4P</text>
<text x="129.1" y="157.7">4</text>
<text x="134.2" y="157.7">SCL</text>
<text x="153.2" y="161.4">NeoPix</text>
<text x="153.2" y="158.4">ServoR</text>
<text x="170.5" y="156.7">2</text>
<text x="170.5" y="159.7">3</text>
<text x="27.1" y="165.3">Voltage</text>
<text x="50.3" y="163.6">1</text>
<text x="50.3" y="166.5">2</text>
<text x="55.2" y="166.6">Voltage</text>
<text x="55.3" y="163.6">GND</text>
<text x="99.9" y="164">GND</text>
<text x="115.7" y="165.9">GND</text>
<text x="125.6" y="164.3">X1</text>
<text x="126.6" y="167.3">Конт.</text>
<text x="137.4" y="167.3">Цепь</text>
<text x="167" y="165.8">Правая консоль</text>
<text x="170.5" y="162.6">4</text>
<text x="27.1" y="171.2">SDA</text>
<text x="50.3" y="169.5">3</text>
<text x="50.3" y="172.5">4</text>
<text x="55.2" y="169.6">+5V</text>
<text x="55.3" y="172.5">SDA</text>
<text x="129.1" y="170.5">1</text>
<text x="129.1" y="173.4">2</text>
<text x="134.2" y="170.5">GND</text>
<text x="160" y="170.9">GND</text>
<text x="27.1" y="174.2">SCL</text>
<text x="50.3" y="175.4">5</text>
<text x="50.3" y="178.4">6</text>
<text x="55.3" y="175.4">SCL</text>
<text x="55.3" y="178.4">NC</text>
<text x="129.1" y="176.4">3</text>
<text x="129.1" y="179.4">4</text>
<text x="166" y="174.2">X7</text>
<text x="167" y="177.1">Конт.</text>
<text x="177.8" y="177.1">Цепь</text>
<text x="36.9" y="185.6">GND</text>
<text x="47.3" y="181.6">466259.004</text>
<text x="81.5" y="185.5">VIN</text>
<text x="125.6" y="182.5">JST-4P</text>
<text x="152.2" y="185">ServoV</text>
<text x="152.2" y="182">ServoH</text>
<text x="169.5" y="180.3">1</text>
<text x="169.5" y="183.3">2</text>
<text x="174.5" y="180.3">GND</text>
<text x="95.1" y="186">X8</text>
<text x="96.1" y="188.9">Конт.</text>
<text x="106.9" y="188.9">Цепь</text>
<text x="125.6" y="186">X4</text>
<text x="126.6" y="188.9">Конт.</text>
<text x="137.4" y="188.9">Цепь</text>
<text x="152.2" y="188">AV 2</text>
<text x="169.5" y="186.3">3</text>
<text x="169.5" y="189.2">4</text>
<text x="98.6" y="192.2">1</text>
<text x="98.6" y="195.1">2</text>
<text x="103.5" y="195.2">Vcc</text>
<text x="103.6" y="192.2">GND</text>
<text x="129.1" y="192.2">1</text>
<text x="129.1" y="195.1">2</text>
<text x="134.2" y="192.2">GND</text>
<text x="159" y="197.4">GND</text>
<text x="166" y="192.4">Хвостовое оперение</text>
<text x="166.8" y="196.6">X11</text>
<text x="32" y="200.8">U2</text>
<text x="95.1" y="201.3">VTX</text>
<text x="98.6" y="198.1">3</text>
<text x="103.5" y="198.2">AV OUT</text>
<text x="129.1" y="198.1">3</text>
<text x="129.1" y="201">4</text>
<text x="168" y="199.8">Конт.</text>
<text x="170.5" y="203">1</text>
<text x="175.5" y="203">GND</text>
<text x="178.8" y="199.8">Цепь</text>
<text x="32.6" y="206">CD</text>
<text x="50.8" y="206">VDD/3V3</text>
<text x="82" y="204.2">+5</text>
<text x="95.1" y="204.7">X10</text>
<text x="96.1" y="207.6">Конт.</text>
<text x="106.9" y="207.6">Цепь</text>
<text x="125.6" y="204.2">JST-4P</text>
<text x="153.2" y="207.6">ServoL</text>
<text x="153.2" y="204.7">Motor</text>
<text x="170.5" y="206">2</text>
<text x="170.5" y="208.9">3</text>
<text x="175.4" y="206">OUT1</text>
<text x="175.4" y="209">OUT2</text>
<text x="32.6" y="211.9">DAT0/DO</text>
<text x="32.6" y="214.8">CMD/DI</text>
<text x="98.6" y="210.9">1</text>
<text x="98.6" y="213.8">2</text>
<text x="103.5" y="213.9">+5V</text>
<text x="103.6" y="210.9">GND</text>
<text x="153.2" y="213.6">ServoH</text>
<text x="153.2" y="210.6">ServoR</text>
<text x="170.5" y="211.9">4</text>
<text x="170.5" y="214.8">5</text>
<text x="175.5" y="211.9">OUT3</text>
<text x="175.5" y="214.8">OUT4</text>
<text x="32.6" y="217.8">CLK/SCK</text>
<text x="32.6" y="220.7">DAT3/CS</text>
<text x="95.1" y="220">Камера</text>
<text x="98.6" y="216.8">3</text>
<text x="103.5" y="216.9">AV IN</text>
<text x="153.2" y="216.5">ServoV</text>
<text x="166.8" y="220.8">JST-6P</text>
<text x="170.5" y="217.8">6</text>
<text x="175.5" y="217.8">OUT5</text>
<text x="32.6" y="226.7">DAT2</text>
<text x="32.6" y="223.7">DAT1</text>
<text x="50.7" y="223.7">VSS/GND</text>
<text x="57.2" y="226.7">SH</text>
<text x="86.1" y="225">GND</text>
<text x="160" y="226">GND</text>
<text x="32" y="231.3">SD Card holder</text>
</g>
</svg>
